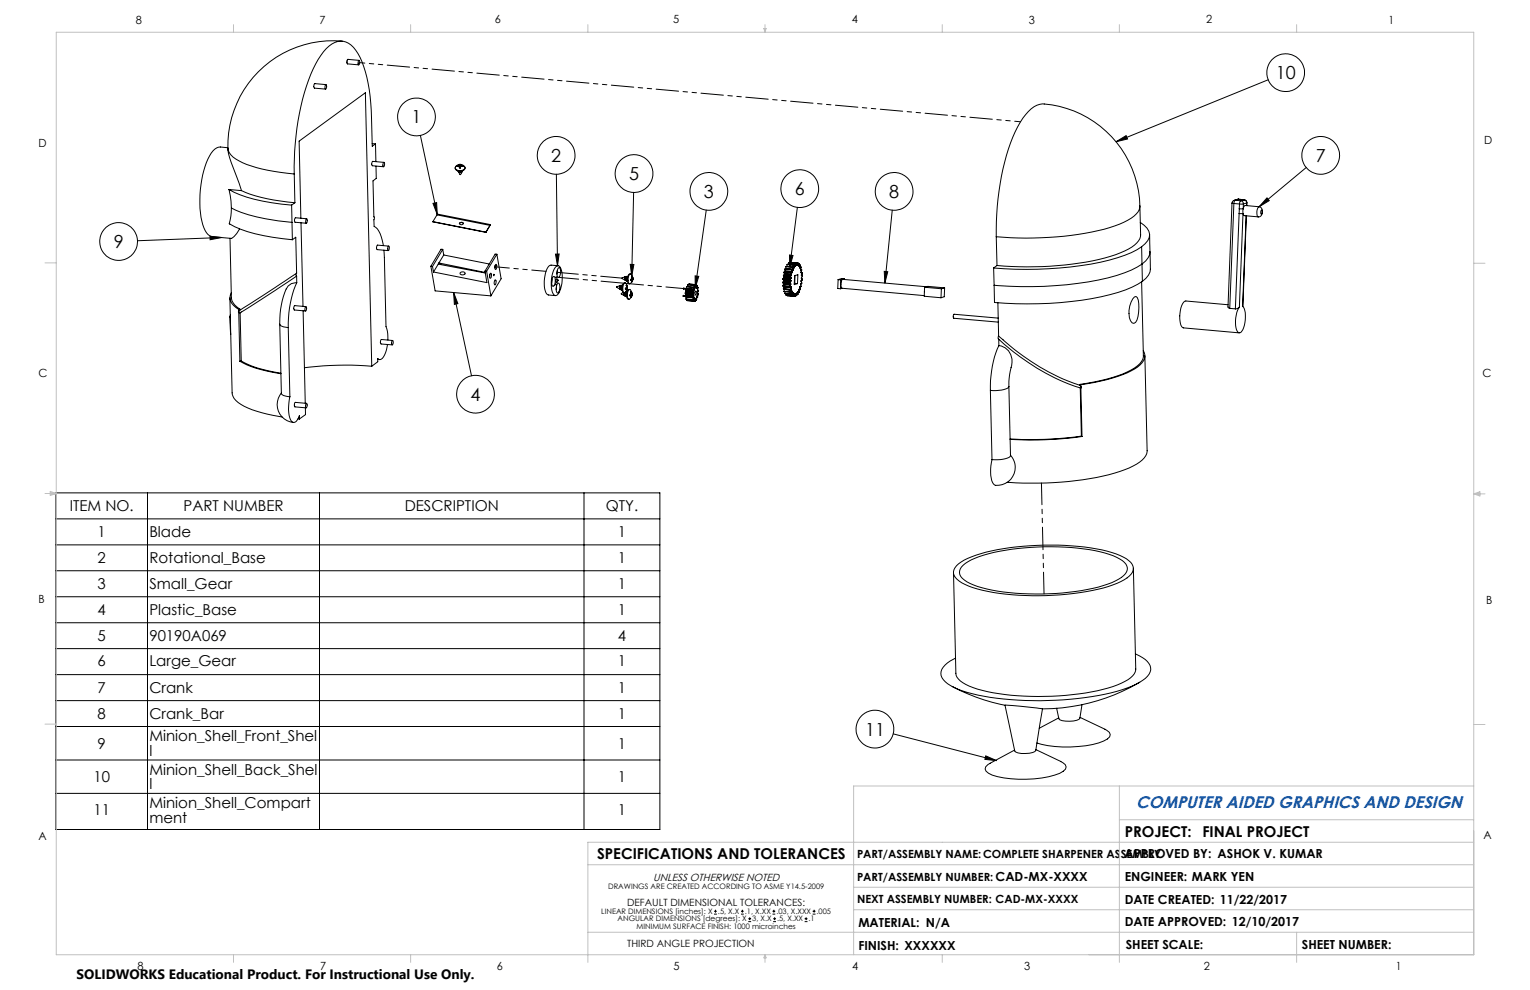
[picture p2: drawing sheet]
<svg xmlns="http://www.w3.org/2000/svg" width="432mm" height="279mm" viewBox="0 0 432 279" stroke-linecap="round" stroke-linejoin="round" font-family="sans-serif">
<g fill="none" stroke="#000" stroke-width=".28">
<path d="M96.6 11.6a29.7 29.7 0 0 0-32.3 30.2M101.2 17.2l.1-.1a.69 .69 0 0 1-.2 1.1zM101.4 17l-3.2-.2a1.04 1.04 0 0 0-.1 1.2l3.1 .3M91.9 23.9a.83 .83 0 0 1 0 1.3l-.2-.8zM92 23.9l-3.1-.3a1.04 1.04 0 0 0-.2 1.3l3.2 .3M118.6 38.2l4.8 22.3M357.9 22.5l-42.9 17.5M64.3 41.8l.5 2.7 3.4 9.3M64.3 41.7l-2.2-.2a3.9 3.9 0 0 0-3 2.5 29 29 0 0 0-1.6 20.3 3.4 3.4 0 0 0 2.4 2.5l5.3 .5a4.7 4.7 0 0 0 2.4-2.7M64.3 41.8v.2a4.9 4.9 0 0 0 3.2 3.4 42.9 42.9 0 0 0 15.5 3.7M64.6 53.5l.6 3.2 .1 2M64.6 53.5a43.2 43.2 0 0 0 17.7 4.4"/>
<path d="M64.6 53.5l3.6 .3M65.3 58.7a39.2 39.2 0 0 0 13.2 3.6l3.9 .5M65.3 58.7l-.1 2.3-.5 2.1a37 37 0 0 0 15 4.2l2.8 .4M68.2 53.8a44.8 44.8 0 0 0 15 3.4M82.3 57.9l.2 9.8M83 49.1l.2 8.1M83.2 57.2l-.9 .7M105 40.5l1 .1M106 40.6l-.9 .7-.3-8.1a40.5 40.5 0 0 0-3.8-18.1 5.4 5.4 0 0 0-5.7-3.4 9.6 9.6 0 0 0-5.5 5.1 61.6 61.6 0 0 0-6.7 28.1l-.1 4.2M106 40.6l.1 5M106.1 46.9l.1 3.4-.9 .7 .3 12.9a7.3 7.3 0 0 1 2.6 5.4M108.2 45.9l.1-.1a.72 .72 0 0 1-.1 1.2z"/>
<path d="M108.4 45.8l-3.2-.3a.92 .92 0 0 0-.1 1.3l3.1 .3M122.2 57.4l1-.2 .2 3.3zM128.4 47.4a1.53 1.53 0 0 0 1.4 .9 1.53 1.53 0 0 0 1.5-.9M128.8 46.7a1.47 1.47 0 0 1 2.4 .7 1.57 1.57 0 0 1-2.7-.1zM129 46.8v.2l.3-.1M129 46.8l.1 .1M129.1 46.9v.1M129.1 46.9h.1M129.2 48.2l.6 .2M129.3 46.7l-.3 .1M129.3 46.9l.3 .2M129.3 48.3l.3 .2 .8-.2-.6 .1"/>
<path d="M129.3 46.7v.2M129.4 48.4l.5 .3M129.5 48.4l.4 .1M129.6 46.6l-.3 .1M129.6 46.6v.2M129.6 46.8l-.2 .1M129.6 47.1v.3M129.6 47.1l.1 .3M129.7 46.5l-.1 .1M129.7 46.5l.1 .2M129.8 46.4h.2M129.8 46.4l-.1 .1"/>
<path d="M129.8 46.5h.2M129.8 46.7l-.2 .1M129.8 46.4v.3M129.9 48.5v.2M130 47.1l-.1 .3h-.3M130 47.1l-.1 .3M130 46.7l.1 .1M130 46.5l.1 .1M130 46.4v.1M130 46.5v.2M130.1 46.8l.3 .1M130.1 46.6l.3 .1"/>
<path d="M130.1 46.6v.2M130.2 48.4l-.3 .1M130.4 48.3l-.6 .1M130.4 46.9l-.4 .2M130.4 46.9l.2 .1M130.4 46.7l.3 .1M130.4 46.7v.2M130.5 48.2l-.6 .5M130.5 48.4l-.5 .9-.6-.8M130.5 46.9h.1M130.6 46.9v.1M130.7 46.8l-.1 .2"/>
<path d="M130.7 46.8l-.1 .1M157 49.2l.3 25.8M178.8 54.3l-.5 23.6M199.3 59.3l-3.1 21.9M225 58.5l-2.1 16.8M251.8 59.3l-2.1 20.6M315 40l2.8-1.7 .4 .9zM321.7 58.1a29.5 29.5 0 0 0-27.5-28.8 7.6 7.6 0 0 0-5.5 4 51.9 51.9 0 0 0-7 22.8l-.5 6.5v4.2M321.7 58.1l.2 8.2a5 5 0 0 1-3.4 4 54.5 54.5 0 0 1-20.1 4.7 97.7 97.7 0 0 1-17-.1M321.7 58.1a4.2 4.2 0 0 1-2.5 3.5 39.5 39.5 0 0 1-14.9 4.5 102.7 102.7 0 0 1-23.1 .7M347.7 57.3l-1.1 29.3 .5 .4M347.7 57.3l.5 .1"/>
<path d="M348.2 57.4l1.6 .2M348.2 57.4l-1.1 29.6M348.3 56.6l-.4 .2-.2 .5M348.6 56.5l-.4 .9M348.6 56.5l-.3 .1M348.6 56.5l1.6 .2M349.5 56.2l-.2 .1 .3-.1M349.5 56.2l-1.2 .4M349.5 56.2l1.6 .2M349.5 56.2h.1M349.6 56.2l1.5 .2M349.7 58.9h1.2"/>
<path d="M349.7 58.9v1.4M349.8 57.6h1.1M349.8 57.6l-.1 1.3M350.2 56.7a.86 .86 0 0 1 .7 .9M350.2 56.7l-.4 .9M350.9 58.9l-.1 1.4M350.9 57.6v1.3M351.1 56.4a.84 .84 0 0 1 .7 .9M351.1 56.4l-.9 .3M351.1 56.4h.1M351.1 56.4a.85 .85 0 0 1 .8 .9M351.8 57.3l-.9 .3"/>
<path d="M351.9 57.3v.7l-.1-.7M351.9 57.3h-.1M355.4 58.3a1.49 1.49 0 0 1 .9 1.6 1.49 1.49 0 0 1-1.2 1.3M355.4 58.3l-4-.3-.5 .9M355.4 58.3a2.25 2.25 0 0 0-.3 2.9M356 59.3a.64 .64 0 0 1-.1 1.1zM357.6 55.8l.6 .8-2.8 1.7zM368.7 47.3l-13.3 11M59.3 66.7l3.3 .3-3.3 .7zM62.6 67l-23.8 .9M64.9 67.2l.4 16.9a4.4 4.4 0 0 0 2.4 3.2M82.5 67.7l1-.7 .2 10.1"/>
<path d="M83.7 77.9l-15.6 10.2M83.7 77.1l-16.2 10.5M83.7 77.1l-.2 .5 .2 .3M83.7 77.9v1.9M83.7 79.8a3.1 3.1 0 0 0-3.3 2.7 24.6 24.6 0 0 0-1.4 9M83.7 79.8a30 30 0 0 0-2.3 12.7M84.9 61.6l-.5-21.8 18.7-13.6 1.8 77.2M84.9 62.9l.6 23.5M86.5 61.8a.69 .69 0 0 1-.2 1.1zM86.5 61.7l-3.1-.2a.98 .98 0 0 0-.1 1.2l3.1 .3M108.3 70.6l.6 21.6 .4 1.3 .2 2.5M109.6 69.5a.8 .8 0 0 1 0 1.2l-.2-.7z"/>
<path d="M109.7 69.5l-3.1-.3a1.02 1.02 0 0 0-.2 1.2l3.2 .3M121.6 75.1l1.2 7 15.7 1.4M121.6 75.1l.5 .1M122.1 75.2l.2 1.6M122.2 62.5l14.9 3.1M122.2 62.5l14.9 3M123.3 60.6l-1.1 1.9M123.3 60.6l15 3M123.3 60.6l.2-.2 14.9 3M123.7 74.5l13.2 2.5M123.7 74.5l-1.4 2.3M123.9 74.2l13 2.7"/>
<path d="M123.9 74.2l-.2 .3M124.3 74.3l.1 .3M125 70.4l-2.9 4.8M125 70.4l.2 1.6M125 70.4l-.5-.1-2.9 4.8M125.2 72l-1.3 2.2M125.2 72l12.9 2.5M129.8 62.9l.4-.2 .5 .2a.53 .53 0 0 1-.5 .5 .53 .53 0 0 1-.5-.4zM129.9 77a.75 .75 0 0 1 .7-.3 .75 .75 0 0 1 .6 .6 .76 .76 0 0 1-.7 .3 .76 .76 0 0 1-.6-.6zM130.8 63.1a.64 .64 0 0 0-1.2 0M136.9 76.5l.5 3.3-15.1-3M136.9 76.5l.4 .1"/>
<path d="M137.1 65.5v.1M137.3 76.6l1.2 6.9M138.3 77.5l-.1 .6M138.3 63.6l-1.2 1.9M138.4 77.1a.93 .93 0 0 1 0 1.4l-.2-.8zM138.4 63.4l-.1 .2M138.4 63.4l-1.3 2.2M139.6 79.1l.1-.1a.91 .91 0 0 1-.1 1.4l-.1-.5zM139.7 75v.6M139.8 74.7l.1-.1a1.02 1.02 0 0 1-.1 1.5l-.1-.6zM140.2 71.8l-2.9 4.8M140.2 71.8l-.5-.1-2.8 4.8"/>
<path d="M140.2 71.8l1.2 6.9-2.9 4.8M155.8 78.9l-.1 1M156.1 78.1l.3-.1a2.41 2.41 0 0 1-.3 2.8 2.46 2.46 0 0 1 0-2.7zM156.8 71.7h1l-.5 3.3zM157 75.2a.69 .69 0 0 1 1.1 .2 8.4 8.4 0 0 1-.9 7.9 .95 .95 0 0 1-1.3-.9 9 9 0 0 1 1.1-7.2zM157 78.1l-.1 .3zM157.1 78.7a.48 .48 0 0 1 .4 .4 .48 .48 0 0 1-.3 .6h-.2l-.1-.4zM157.3 76.4l-.1 1M157.5 75l-2-.2a2.42 2.42 0 0 0-1.5 2.2 8.3 8.3 0 0 0 .3 6l.5 .3 1.9 .1M157.6 79v.2zM157.6 75.6l.2-.1a2.02 2.02 0 0 1-.2 2.8 2.38 2.38 0 0 1 0-2.7zM176.3 79.8a1.9 1.9 0 0 0-.3 2.8"/>
<path d="M176.4 78.1l.2 .9M176.4 78.1l-.9 .4 1 .6M176.4 78.1v.5l.2 .5M176.5 78.2l-.2 .5 .3 .4M176.8 79.3h.1M176.8 78a.81 .81 0 0 0 0 1.3M177 78.2l-.1-.1a.77 .77 0 0 0 .1 1.2M177.1 78.2a.54 .54 0 0 0 0 .9M177.2 78l-.2 .9M177.8 77.3a1.94 1.94 0 0 0-.2 2.8M177.9 74.6h1l-.6 3.3zM178 79l.2 .1"/>
<path d="M178.2 79.1h.2v.4M178.3 78.9v.2M178.3 78.9l.3 .1M178.3 78.2h.1M178.3 79.5h.1M178.3 77.9v.7l-.3 .2v.3h.2M178.3 77.9l.1 .3M178.3 78.5h.1M178.3 78.4h.2M178.4 78.7l-.1 .2M178.4 79.2l.1 .1M178.4 78.7l.2 .1"/>
<path d="M178.4 78.2l.1 .2M178.5 79.3l-.1 .2M178.5 78.5v.2M178.5 78.7h.1M178.5 78.7h-.1M178.5 78.4l.1 .1M178.6 79l-.1 .3M178.6 78.7v.1M178.6 78.5v.2M178.6 78.8l-.4 .9-.6 .4M178.6 78.5l-.1-.5a.58 .58 0 0 0-.8-.5 2.39 2.39 0 0 0-.1 2.6M178.6 78.8v.2"/>
<path d="M178.6 78.5h-.2M196.2 77.9l1 .1-1 3.2zM220.9 79.7v.1M220.9 79.8l2.1 .3M220.9 79.7l2 .1M220.9 79.8l2 .2M221 78.7l.1-.2 2.1 .2M221 78.7v.1M221 78.8l.1 .2 2 .2M221 78.7l2 .1M221 78.8l2 .2M221.1 77.9l.1 .2"/>
<path d="M221.1 77.9l2 .1M221.1 77.7v.2M221.1 77.7l2.2 .1M221.1 77.7l2 .2M221.2 79.4l-.3 .3M221.2 79.4h.1M221.2 79.4l1.9 .2M221.2 79v.1M221.2 79.3v.1M221.2 79.1v.2M221.2 79.9v.2M221.2 79.3l2 .1"/>
<path d="M221.2 79.1l2 .2M221.2 78.1l2 .2M221.2 78.1h.1M221.3 76.9l.1 .4M221.3 78.4l-.1 .1M221.3 78.1v.1M221.3 78.2v.2M221.3 76.9l1.9 .2M221.3 78.4l1.9 .2M221.3 78.2l1.9 .2M221.3 76.8v.1M221.3 76.8l2.1 .1"/>
<path d="M221.4 77.3h.1M221.4 76.7l-.1 .1M221.4 77.4v.2M221.4 77.3v.1M221.4 77.4l2 .2M221.4 77.3l2 .2M221.5 76l.1 .5M221.5 76l2 .2M221.5 75.9v.1M221.5 75.9l2.3 .2M221.5 75.9l2 .2M221.6 76.5l2 .2"/>
<path d="M221.6 76.5h.1M221.6 76.6l-.1 .2M221.6 76.5v.1M221.6 76.6l2 .2M221.8 75.3l2 .1M221.8 75.3v.5M221.8 75.3l2 .2M221.8 75.8l2 .2M221.8 75.8h.1M221.9 75.8v.1M221.9 75.8l1.9 .2M222.1 74.7v.5"/>
<path d="M222.1 74.7l2.1 .1M222.1 74.7l2 .2M222.5 74.3l-.1 .3M222.5 74.3l2 .1M222.5 74.3l2 .2M222.8 72l1 .1-.9 3.2zM222.8 74v.3M222.8 74h.1M222.8 74l2.1 .2M222.9 80l.2 .1M222.9 79.8v.2M223 79l.1 .2"/>
<path d="M223 78.8v.2M223.1 78l.1 .3M223.1 79.6l-.2 .2M223.1 77.9v.1M223.1 79.6h.1M223.1 79.2l.1 .1M223.1 79.2h.1M223.2 79.4l-.1 .2M223.2 79.3v.1M223.2 78.7l-.2 .1M223.2 78.6v.1M223.2 78.3h.1"/>
<path d="M223.2 74.1l2 .1M223.2 78.4v.2M223.2 78.3v.1M223.2 77.1l.1 .4M223.3 77.8l-.2 .1M223.3 77.5h.1M223.4 77.6l-.1 .2M223.4 77.5v.1M223.5 77l-.2-.1-.1 .2M223.5 76.2l.1 .5M223.5 77h.1M223.5 76.1v.1"/>
<path d="M223.5 76.1l.2 .2M223.6 76.8l-.1 .2M223.6 76.7v.1M223.6 76.7h.1M223.7 76.3h.1M223.8 75.5v.5M223.8 76.1v.2M223.8 76v.1M223.8 75.4v.1M223.8 75.4l.2 .2M223.8 76h.1M223.9 75.4h.2"/>
<path d="M223.9 75.5h.2M223.9 75.6h.2M224 75.7h.1M224 75.6v.1M224.1 75.6l-.1 .1M224.1 75.4v.1M224.1 75.5v.1M224.1 74.9v.5M224.2 74.8l-.1 .1M224.2 74.8l.1 .3M224.3 77.8l.9-.3-.1 2.5-.9 .3zM224.3 75h.1"/>
<path d="M224.3 75.1h.1M224.3 75.2h.1M224.3 75.1v.1M224.3 80h-.1M224.3 80h.8M224.4 77.8l-.1 2.2M224.4 75.1l-.1 .1M224.4 75.1h.1M224.4 75v.1M224.5 74.5l-.1 .5M224.5 74.4v.1M224.5 74.4l.1 .4"/>
<path d="M224.6 74.9v.1M224.6 74.8v.1M224.6 74.8h.1M224.6 75h.1M224.6 74.9h.1M224.7 74.9l-.1 .1M224.7 74.8v.1M224.7 74.8h.1M224.9 74.2l-.2 .6M224.9 74.2v.5M224.9 74.8v.1M224.9 74.9h.1"/>
<path d="M224.9 74.7v.1M224.9 74.8l.1 .1M224.9 74.8h.1M224.9 74.7h.2M225 74.8v.1M225.1 74.7l-.1 .1M225.2 74.2l-.1 .5M225.2 74.2h.1M225.2 74.2v.6M225.2 74.8v.1M225.2 74.9h.2M225.2 74.4h.3"/>
<path d="M225.2 74.8h.2M225.4 74.8v.1M225.5 74.4l-.1 .4M225.5 74.4v.7M225.5 75.1l.1 .1M225.5 75.1h.1M225.6 74.8h.2M225.6 75.2h.1M225.6 75.1v.1M225.8 75.5v.1M225.8 75.6v.1M225.8 75.4v.1"/>
<path d="M225.8 75.6h.1M225.8 74.8l-.2 .3M225.8 74.8v.6M225.8 75.7h.1M225.8 75.4h.3M225.9 75.6l-.1 .1M226 76.1h.2M226 76.3h.1M226 76.2h.1M226.1 75.4l-.2 .2M226.1 75.4l-.1 .9M226.1 76.2l-.1 .1"/>
<path d="M226.1 76.9h.2M226.1 77h.1M226.1 77l.3-.1-.2 .6M226.1 79.2l.2 .7-.2 .1M226.1 79.2h.1M226.2 77.8h.1M226.2 77.8a.23 .23 0 0 1 .3 .1 .23 .23 0 0 1-.2 .3l-.1 .4M226.2 78.6v.1M226.2 77.5h.1M226.2 77.5v.3M226.2 78.7h.1M226.2 78.7l.2 .3-.3 .2"/>
<path d="M226.2 76.1l-.1 .1M226.2 76.1l-.1 .9M236.5 78.9l.8 .1M236.5 78.9l-.1 2.5 .8 .1M237.3 79v1.2M238.3 78.7l-.8-.1-1 .3M238.3 78.7l-1 .3M238.3 78.7v.2M249.6 76.6l.9 .1-.8 3.2zM280.4 75.6l.2 4.9M281.2 66.8l.2 8.1M281.4 74.9l-1 .7"/>
<path d="M321.8 62.8a4.2 4.2 0 0 1 2.5 4.2l-.4 .9-1.7 1.7M322.2 69.6a35.6 35.6 0 0 1-14.3 4.9 112.2 112.2 0 0 1-27.5 1.1M322.2 79.5l.5 20.9a4.4 4.4 0 0 1-2.5 3.5 40.7 40.7 0 0 1-15.4 4.6M322.2 69.6l.2 9.8M322.4 79.4a41.9 41.9 0 0 1-17.1 5.3 113.4 113.4 0 0 1-24.6 .7l-.1-4.9M324.4 66.2l.2 7.3a5.1 5.1 0 0 1-2.2 5.9M324.5 71.1a4.4 4.4 0 0 1-2.2 3.4 43.1 43.1 0 0 1-18.1 5.5 110.4 110.4 0 0 1-23.6 .5M349.7 60.3h1.1M349.7 60.3l-1 26.9M350.8 60.3l.3 .6 4 .3M350.8 60.3l-1 26.4M351.7 60.9l-1 25.6a5.5 5.5 0 0 1 .6 4.6l-.5 1.9a.96 .96 0 0 1-1.4 .8 7.4 7.4 0 0 1 .4-7.1"/>
<path d="M351.8 60.9l-1 25.6M64.9 84.1l.6 26.8a4.2 4.2 0 0 0 2.5 3.2 32.9 32.9 0 0 0 11.6 3.6M64.9 89.4l.2 5M64.9 89.4h.1M65 88.9l-.1 .5M65.3 82.7a2.98 2.98 0 0 0 1.3 4.1l.7 .5M67.3 88.2h.1M67.3 87.3l.1 .5M67.4 88.2l.4 .1M67.4 87.8l-.1 .4M67.4 87.8h.1M67.4 88.2l.3 13.8"/>
<path d="M67.6 87.6l-.2 .2M67.7 87.3l.1 .2M67.7 87.3h-.4M67.8 88.3l.3 13.6M68.1 88.1l-.3 .2M79 91.5l.4 19.6 .6 .5 1.8 .4M79 91.5l.6 .6 1.8 .4M81.4 92.5l.4 19.5M85.5 87.7l.6 26.1M86.3 86.5a.76 .76 0 0 1-.1 1.3l-.2-.5zM86.3 86.5l-3.1-.2a.92 .92 0 0 0-.1 1.2l3.1 .3M109.4 97.2l-.9 3a1.57 1.57 0 0 1-1.6 1.2l-.3-.2v.9l-1.7 1.3"/>
<path d="M110.7 96.1a.8 .8 0 0 1 0 1.2l-.2-.7zM110.8 96.1l-3.1-.3a.96 .96 0 0 0-.1 1.3l3.1 .2M128 82.5l5.1 23.5M128 82.6l1.2 3.1-1 .2zM156.8 80.2l.1 .2zM157.1 80.8l-.1 .9M157.4 80l.2-.1a2.02 2.02 0 0 1-.3 2.8 2.38 2.38 0 0 1 .1-2.7zM174.9 80.6l-.9 .5 1 .5M174.9 80.6l.2 .9M174.9 80.6v.6l.2 .4M175 80.7l-.2 .4 .3 .5M175.3 81.8h.1"/>
<path d="M175.3 80.5a.81 .81 0 0 0 0 1.3M175.4 80.7l-.1 .4 .3 .5M175.5 80.7l-.1-.2-.2 .2a.85 .85 0 0 0 .3 1.1M175.7 80.5l-.2 .9M176 82.6l-.7 .2v.2l1 .5M176.4 83.3l-.1-.8 .1 .8 .3 .4M176.4 83.4l-.3-.7a.56 .56 0 0 0 .3 .8M176.5 81.5l.2 .1M176.6 82.4h-.1M176.7 81.6l.1 .4M176.7 82.6v.5l.2 .4M176.7 82.5l.1 .1"/>
<path d="M176.7 82.5v-.1a.56 .56 0 0 0-.2 1l.3 .3M176.8 80.7h.2M176.8 81.4l-.1 .2M176.8 80.4h.1M176.8 81.4l.3 .1M176.8 80.4v.7l-.3 .2v.3h.2M176.8 80.4l.2 .3M176.8 82h.1M176.8 81l.3-.1zM176.8 81.7h.2M176.9 81.2l-.1 .2M176.9 81.2l.2 .1"/>
<path d="M177 82.3l-.2 1M177 80.7l.1 .2M177 81v.2M177 81.2h.1M177 81.2h-.1M177 81.7l-.2 .3M177.1 81.5l-.1 .2M177.1 80.9h.1M177.1 80.9l-.1-.4a.52 .52 0 0 0-.4-.5 .52 .52 0 0 0-.6 .3l-.2 1.3 .1 .8a.74 .74 0 0 0 .8 0 .74 .74 0 0 0 .3-.7l.1-.4M177.1 81.3v.2M177.1 81.2v.1M177.1 81v.2"/>
<path d="M177.1 80.9v.1M177.6 81.7a1.9 1.9 0 0 0-.3 2.8M177.8 83.4l.2 .1M178 83.5h.2v.4M178 83.3v.2M178 83.3h.4M178.1 82.3h.1M178.1 82.5h.2M178.1 83.9h.1M178.1 82.3v.7l-.3 .2v.3h.2M178.1 82.3l.2 .2M178.1 82.8l.1 .1"/>
<path d="M178.1 82.8h.2M178.2 83.1l-.2 .2M178.2 83.6h.1M178.2 83.1h.2M178.3 83.6l-.1 .3M178.3 82.5v.3M178.3 82.8v.2M178.3 83h.1M178.3 83l-.1 .1M178.3 82.8h.1M178.4 83.3l-.1 .3M178.4 83v.1"/>
<path d="M178.4 82.8v.2M178.4 82.8l-.1-.4a.58 .58 0 0 0-.9-.6 2.1 2.1 0 0 0 .1 2.7l.7-.6 .2-.8M178.4 83.1v.2M178.4 82.8l-.2 .1M193.4 82.7v.1M193.4 82.8l2.1 .3M193.4 82.7l2 .1M193.4 82.8l2 .2M193.4 83.6v.1M193.4 83.7l2 .2M193.4 83.6l2 .2M193.4 83.7h.1"/>
<path d="M193.5 81.8l.1 .3M193.5 83.4h-.7v.2l.6 .1M193.5 81.8l2 .2M193.5 81.7v.1M193.5 81.7l2.1 .1M193.5 81.7l2 .2M193.6 82.5l-.2 .2M193.6 83.3l-.2 .3M193.6 84.4l2 .2M193.6 82.5l2 .2M193.6 83.3l2 .1M193.6 82.5h.1"/>
<path d="M193.6 83.2l2 .2M193.6 83.2v.1M193.6 84.4l1.9 .2M193.6 82.9v.2M193.6 83.1v.1M193.6 82.1l2.1 .2M193.6 82.1h.1M193.6 82.9l2 .2M193.6 82.9h.1M193.6 83.1l2 .2M193.7 82.4l-.1 .1M193.7 82.2v.2"/>
<path d="M193.7 82.1v.1M193.7 82.2l-.2 .1 .1 .2M193.7 82.4l1.9 .2M193.7 82.2l2 .2M193.7 83.9l-.1 .5M193.7 83.9l2 .2M193.7 83.8l2 .2M193.7 83.8v.1M193.7 81l.1 .4M193.7 81h2.1M193.7 83.7v.1M193.7 81l2 .1"/>
<path d="M193.8 81.4l-.9-.1v.2l1 .1M193.8 81.4l2 .2M193.8 81.4l.1 .1M193.9 81.5v.1M193.9 81.6l1.9 .1M193.9 81.5l1.9 .1M193.9 84.5v.3M193.9 84.8l2 .2M193.9 84.8l1.9 .2M194.1 80.4v.5M194.1 80.4l2 .1M194.1 80.4l1.9 .1"/>
<path d="M194.5 80.2l-.1 .2M194.5 80.2l2 .2M194.5 80.2l1.9 .1M195.4 83l.1 .1M195.4 82.8v.2M195.4 83.8v.1M195.5 82l.2 .3M195.5 81.9v.1M195.5 81.9h.2M195.5 83.9h.2M195.5 84.6h.1M195.6 83.4l-.2 .4"/>
<path d="M195.6 83.4h.1M195.6 83v.1M195.6 82.7l-.2 .1M195.6 82.7h.1M195.6 83l-.1 .1M195.6 83.7h.1M195.6 83.8l-.2 .1M195.6 83.3v.1M195.6 83.1v.2M195.6 82.6v.1M195.6 83.7v.1M195.7 83.7v.2"/>
<path d="M195.7 82.4l-.1 .2M195.7 82.3v.1M195.7 84.1l-.2 .5M195.7 83.9v.1M195.7 81.9h.1M195.7 84v.1M195.7 81.9v.1M195.7 81.1l.1 .5M195.7 84.5h.2M195.8 81.9l-.1 .1M195.8 81l-.1 .1M195.8 81l.1 .4"/>
<path d="M195.8 84.4h.1M195.8 84.3h.1M195.8 84.2l-.2 .4M195.8 81.7v.2M195.8 81.6v.1M195.8 81.6h.1M195.8 81.1h.2M195.8 84.2h.1M195.8 85h.1M195.8 84.2l.1 .1M195.9 84.5l-.1 .5M195.9 81.1h.1"/>
<path d="M195.9 84.3v.1M195.9 84.4v.1M195.9 85l.3 .1M195.9 81.2h.1M195.9 81.4h.1M196 84.6l-.1 .4M196 84.6h.1M196 84.4l.1 .1M196 84.4v.1M196 81.2v.2M196 81.1v.1M196 80.5v.6"/>
<path d="M196 84.4h.1M196 84.5v.1M196 81.1h.1M196 84.5h.1M196.1 80.5h-.1M196.1 80.5l.1 .4M196.1 84.6l.1 .5M196.1 81.3l.4-.2a2.76 2.76 0 0 1-.2 3.2 2.09 2.09 0 0 1-.3-2.7zM196.1 84.5v.1M196.2 81h.1M196.2 80.9h.1M196.2 80.9v.1"/>
<path d="M196.3 81h-.1M196.3 82.2a.59 .59 0 0 1-.1 1zM196.3 84.7h.2M196.3 84.3l-.1 .8M196.3 80.9v.1M196.3 80.9h.1M196.3 84.3h.1M196.4 84.3h.1M196.4 84.2h.1M196.4 84.2l-.1 .1M196.4 84.3l.1 .4M196.4 80.3l-.1 .6"/>
<path d="M196.4 80.3l.1 .1M196.5 81.1h-.1a2.42 2.42 0 0 0-.3 3.2h.1M196.5 80.4v.5M196.5 80.9v.1M196.5 81h.1M196.5 80.9l.1 .1M196.5 80.5h.2M196.6 81h.1M196.6 83.8l.1 .1M196.7 83.9l.1 .1M196.7 81.2v.1M196.7 81.3v.1"/>
<path d="M196.7 81.1v.1M196.7 81.1h.3M196.7 81.4h.1M196.7 80.5l-.1 .5M196.7 80.5v.6M196.8 81.4h.1M196.8 83.5h.1M196.8 83.5v.5M196.8 84h-.2l-.1 .7M196.8 83.1h.1M196.8 81.7h.1M196.9 82h.1"/>
<path d="M196.9 81.9h.1M196.9 82.4h.1M196.9 82.7h.1M196.9 82h.2l-.2 .4M196.9 82.7l.2 .4h-.3M197 81.1l-.2 .3M197 81.1l-.2 .6M221 80.6v.2M221 80.8l2 .2M221 80.6l2 .2M221 80.8l2 .1M221.1 81.5v.1"/>
<path d="M221.1 81.5l2 .1M221.1 81.6l2 .2M221.1 81.6l2.3 .2M221.2 80.2l-.2 .4M221.2 80.2l1.9 .2M221.2 80.1v.1M221.2 80.1l2 .2M221.2 80.2h.1M221.2 81l-.1 .5M221.2 81l2 .2M221.3 80.8v.1M221.3 80.9v.1"/>
<path d="M221.3 82.2l2 .3M221.3 80.9l1.9 .2M221.3 81l1.9 .1M221.3 81h-.1M221.3 82.2l1.9 .2M221.4 81.7l-.1 .5M221.4 81.7l1.9 .2M221.4 81.7h.1M221.4 81.6v.1M221.5 82.8l2 .2M221.6 82.3l-.1 .5M221.8 82.9v.3"/>
<path d="M221.8 83.2l2 .2M222.1 83.3v.1M222.1 83.4l2.1 .2M222.1 83.4l2 .2M223 80.8v.1M223.1 81.6v.2M223.1 80.1h.1M223.1 80.4l-.1 .4M223.1 80.4h.1M223.2 80.3l-.1 .1M223.2 80.1v.2M223.2 81.2l-.1 .4"/>
<path d="M223.2 80.9v.2M223.2 80.9h.1M223.2 80.9h-.2M223.2 81.7h.2M223.2 81.1h.1M223.2 82.4l.1 .1M223.2 81.1v.1M223.3 81.6h.1M223.3 81.6l-.2 .2M223.3 81.9l-.1 .5M223.3 81.6l.1 .1M223.4 81.7v.1"/>
<path d="M223.4 81.8l-.1 .1M223.4 82.4h.2M223.4 82.3h.2M223.5 83h.1M223.5 82.2h.1M223.5 82.2l.1 .1M223.5 82.2l-.2 .3M223.6 82.4l-.1 .6M223.6 82.3v.1M223.6 82.4h.1M223.7 82.8h.1M223.7 82.7l-.2 .3"/>
<path d="M223.7 82.7h.1M223.7 82.6l.1 .1M223.7 82.6h.1M223.8 83.4h.1M223.8 82.8v.6M223.8 82.7v.1M223.8 82.8h.1M223.9 83.1h.2M224 83l-.2 .4M224 82.9v.1M224 82.9h.1M224 83h.1"/>
<path d="M224.1 83.6h.1M224.1 83.1v.5M224.1 82.9v.1M224.1 83v.1M224.2 83.6h.3M224.3 83.1l-.1 .5M224.3 83.1h.1M224.4 83.1l.1 .5M224.4 83.1h.1M224.5 83.6h.1M224.6 83.4h.2M224.6 82.9v.1"/>
<path d="M224.6 83l-.1 .6M224.6 83h.1M224.6 82.9h.1M224.7 83l.1 .4M224.7 82.9h.1M224.7 82.9h-.1M224.7 82.9v.1M224.9 83.4h.1M224.9 82.7v.7M224.9 83h.3M224.9 82.7h.1M225 82.6v.1"/>
<path d="M225 82.6l-.1 .1M225 82.7l.2 .3M225 82.7h.1M225.2 82.4v.6M225.2 82.4l.3 .1M225.3 82.2h.1M225.3 82.2l-.1 .2M225.4 82.2l.1 .3M225.4 82.2h.1M225.5 81.7v.8M225.5 81.7l.3 .1M225.6 81.6h.1"/>
<path d="M225.6 81.6l-.1 .1M225.8 81.2v.6l-.2-.2M225.8 81.1v.1M225.8 80.9h.1M225.8 80.9v.2M225.8 80.9l.2 .1M226 80.1v.3a.22 .22 0 0 1 .2 .3 .22 .22 0 0 1-.4 .2M226 80.1h.1M226 80h.1M226 80v.1M237.3 80.2l.3 1.2 23.2 2M237.3 80.2v-.2a1.04 1.04 0 0 1 .6-1.2l23.5 2.1"/>
<path d="M237.3 80.2l-.1 1.3M237.7 81.4l-.5 .1M260.9 81.1l4.8 .4M260.9 81.1l1-.3 4.7 .4M260.9 81.1l-.1 2.5 4.8 .4M265.7 81.5l-.1 2.5M266.6 81.2l-.9 .3M266.6 81.2l-.1 2.5-.9 .3M281.6 85.4l.2 9.5M281.7 89.8l-12.4-1.1-.3 .5 .2 .6 12.5 1.1M281.8 95.6a59.5 59.5 0 0 0 23.2 13.9v-.1M281.8 94.9a66.2 66.2 0 0 0 23 13.9"/>
<path d="M281.8 94.9v.8M281.9 95.7v1.8M281.9 97.5a4.7 4.7 0 0 1 3.3 6.7l-.4 2.7-.1 2.2M281.9 97.5a28.6 28.6 0 0 0-2.4 12.7M320.1 83.8l.5-.1a3.5 3.5 0 0 1 .8 3.2 7.5 7.5 0 0 1-.9 4.1l-.5 .3a2.4 2.4 0 0 1-1.4-2.8 6.7 6.7 0 0 1 1.5-4.7zM322.7 99a2.89 2.89 0 0 1-1 4 29.5 29.5 0 0 1-12.9 4.9l-3.8 .7M346.6 86l-12-1.1a4.7 4.7 0 0 0-1.6 4.2l.1 2.1a1.46 1.46 0 0 0 .9 1.3l15.7 1.4M347.1 87l1.6 .2M349.8 86.7l-1.1 .5M67.7 102a31.6 31.6 0 0 0 11.6 3.5M68.1 101.9a31 31 0 0 0 11.2 3.4M68.1 101.9l-.4 .1"/>
<path d="M79.4 110.9a5.1 5.1 0 0 0 3.5 8.3M81.8 112a9.9 9.9 0 0 0 .5 6.9 .83 .83 0 0 0 1.3 .1l.9-1.7v1M84.1 118.2l.4 .1M86.2 115.1v1.9l-1.7 1.3M86.4 113.8a.83 .83 0 0 1 0 1.3l-.2-.7zM86.5 113.8l-3.1-.2a.98 .98 0 0 0-.1 1.2l3.1 .3M104.9 103.4a90.8 90.8 0 0 0-19 .4M106.6 101.4l.5 .1M279.5 110.2l.5 19.5M284.7 109.1l.5 19.5a4.1 4.1 0 0 1-3.7 1.2l-1.5-.1M284.7 109.1a4.1 4.1 0 0 1-3.6 1.1h-1.6M304.8 108.8l.2 .2"/>
<path d="M304.8 108.5v.3M304.8 108.5l.2 .1M304.9 109.5l.3 13.6M305 108.6l.1 .9M305 109.4l.1 .1M305 109.4l.4 13.8M323.1 100.4l.6 26.8a4.5 4.5 0 0 1-2.9 3.8 50.5 50.5 0 0 1-19.2 4.9 111.3 111.3 0 0 1-17.3 .2M15.8 139.1h170.4v95h-170.4zM41.6 139.1v95M90.2 139.1v95M164.8 139.1v95M285.2 128.4a5.1 5.1 0 0 1 .7 5.9 5.1 5.1 0 0 1-5.2 2.6 7.1 7.1 0 0 1-.9-6.3l.2-.9"/>
<path d="M305.2 123.1a102.7 102.7 0 0 1-20.2 .8M305.2 123.1l.2 .1M305.4 123.2a102.5 102.5 0 0 1-20.3 .8M15.8 153.8h170.4M15.8 146.4h170.4M269.9 159.7a18.4 18.4 0 0 1 8.4-3.9 79.9 79.9 0 0 1 34.1-.3 12.3 12.3 0 0 1 7.1 3.7 2.44 2.44 0 0 1-.8 3.4 26.2 26.2 0 0 1-12.1 4.4 77.7 77.7 0 0 1-30.7-.8 10.1 10.1 0 0 1-6.6-3.8 2.4 2.4 0 0 1 .6-2.7zM271.8 159.5a24.9 24.9 0 0 1 12-4.2 72.6 72.6 0 0 1 28 .8 9.2 9.2 0 0 1 6.2 3.7 2.75 2.75 0 0 1-1.5 3.1 33.7 33.7 0 0 1-14.8 4.2 64 64 0 0 1-26.9-2l-1.9-.9a2.92 2.92 0 0 1-1.9-3.6zM15.8 161.1h170.4M15.8 168.4h170.4M15.8 175.8h170.4M319.9 160.4l.6 28.4a3.7 3.7 0 0 1-2.1 3 43.5 43.5 0 0 1-17.6 4.5 70 70 0 0 1-26.2-2.2l-2-.9a4.3 4.3 0 0 1-2.8-3.2l-.7-28.4M15.8 183.1h170.4"/>
<path d="M15.8 190.4h170.4M15.8 197.7h170.4M268.7 193.7a54.1 54.1 0 0 0 15.1 5.4M305.4 198.9l-.7 3.8a3.3 3.3 0 0 1-2.9 .9 3.5 3.5 0 0 1-3-.8l-.6-2.9M320.4 184.5a6.4 6.4 0 0 1 4.3 4 3.9 3.9 0 0 1-2.2 3.5 38.9 38.9 0 0 1-16.3 4.9 89.5 89.5 0 0 1-33.3-1.5 11.9 11.9 0 0 1-7-4.1 3.2 3.2 0 0 1 1.5-4.2l2.3-1.4M321.7 192.5a54.4 54.4 0 0 1-27.6 7.6M15.8 205h170.4M15.8 214.5h170.4M252.1 207.1l29.2 7.6M278.2 213.3l3.1 1.4-3.3-.4zM286.3 211.7l-7.5 4.1-.6 .6-.2 .6a4 4 0 0 0 3.5 2.2 33.6 33.6 0 0 0 17.5-.9l1.7-1.2a1.6 1.6 0 0 0-1.4-2.2M292.3 211.8a3.3 3.3 0 0 1-2.9 .9 3.5 3.5 0 0 1-3-.8l-2.7-12.9 10.5 1.1-1.9 11.7"/>
<path d="M292.3 211.6l7.1 3.3M298.8 202.6l-5.5 2.9M304.8 202.5l7.1 3.3M311.8 205.8a1.61 1.61 0 0 1 1.4 2.2 14.1 14.1 0 0 1-8.9 2.7 30.7 30.7 0 0 1-11.7-1M15.8 223.9h170.4M201.5 258h.8M201.5 257.2h.8M201.9 256.8v.8M209.1 258h.8M209.1 257.2h.8M209.5 256.8v.8M211.2 259.3h.8"/>
<path d="M211.6 258.9v.8M218 258h.8M218 257.2h.8M218.2 259.3h.8M218.4 256.8v.8M218.6 258.9v.8M227.1 259.3h.8M227.5 258.9v.8M229.3 258h.9M229.3 257.2h.9M229.8 256.8v.8M211.2 260.1h.8"/>
<path d="M218.2 260.1h.8M227.1 260.1h.8"/>
<circle cx="117.5" cy="33" r="5.3"/>
<circle cx="362.9" cy="20.5" r="5.3"/>
<circle cx="157" cy="43.8" r="5.3"/>
<circle cx="178.9" cy="49" r="5.3"/>
<circle cx="200" cy="54" r="5.3"/>
<circle cx="225.7" cy="53.2" r="5.3"/>
<circle cx="252.4" cy="54" r="5.3"/>
<circle cx="372.7" cy="43.8" r="5.3"/>
<circle cx="33.5" cy="68.2" r="5.3"/>
<circle cx="139.4" cy="77.7" r=".17"/>
<circle cx="134.2" cy="111.3" r="5.3"/>
<circle cx="246.9" cy="205.8" r="5.3"/>
</g>
<g fill="none" stroke="#c0c0c0" stroke-width=".28">
<path d="M15.9 9.1h400v260.4h-400zM65.9 6.9v2.2M115.9 6.9v2.2M165.9 6.9v2.2M215.6 8h.6l-.3 1.1zM215.7 8l.2 1.1M215.9 6.9v2.2M216 8l-.1 1.1M265.9 6.9v2.2M315.9 6.9v2.2M365.9 6.9v2.2M12.7 74.2h3.2"/>
<path d="M415.9 74.3h3.2M12.7 139.3h3.2M14.2 139.1l1.7 .2M14.2 138.7l1.7 .6-1.7 .5zM15.9 139.3l-1.7 .3M415.9 139.4h3.2M415.9 139.4l1.8-.6v1.2zM415.9 139.4l1.8 .3M417.7 139.2l-1.8 .2M12.7 204.4h3.2M415.9 204.5h3.2M315.9 221.8v49.8"/>
<path d="M315.9 231.4h100M415.9 221.8h-175v47.7M415.9 237.7h-250v33.9M165.9 244.1h250M240.9 250.4h175M240.9 256.8h175M65.9 269.5v2.1M115.9 269.5v2.1M165.9 263.1h250M215.9 269.5v2.1M215.9 269.5l.3 .8h-.6zM265.9 269.5v2.1"/>
<path d="M365.9 263.1v8.5"/>
</g>
<path d="M122.2 57.4l1-.2 .2 3.3zM128 82.5l1.2 3.2-1 .2zM156.8 71.7h1l-.5 3.3zM177.9 74.6h1l-.6 3.3zM196.2 77.9l1 .1-1 3.2zM222.8 72l1 .1-.9 3.2zM249.6 76.6l.9 .1-.8 3.2zM315 40l2.8-1.7 .4 .9zM357.6 55.8l.6 .8-2.8 1.7zM278.2 213.3l3.1 1.4-3.3-.4zM59.3 66.7l3.3 .3-3.3 .7z" fill="#000"/>
<path d="M98.2 16.8a1 1 0 0 0-.1 1.2M139.7 75.6l.1-.5M139.8 75.1v-.1M176 79.9l-19.1-1.7" fill="none" stroke="#000" stroke-width=".28" stroke-dasharray="6.3 1.3 1.3 1.3 1.3 1.3"/>
<path d="M192.9 81.4l-16.2-1.4" fill="none" stroke="#000" stroke-width=".28" stroke-dasharray="6.3 1.3 1.3 1.3 1.3 1.3" stroke-dashoffset="1.4"/>
<path d="M294.7 167.6l-.8-31.3" fill="none" stroke="#000" stroke-width=".28" stroke-dasharray="6.3 1.3 1.3 1.3 1.3 1.3" stroke-dashoffset=".2"/>
<path d="M175.5 78.5l-18.3-1.6" fill="none" stroke="#000" stroke-width=".28" stroke-dasharray="6.3 1.3 1.3 1.3 1.3 1.3" stroke-dashoffset=".3"/>
<path d="M154.1 76.6l-14.4-1.3" fill="none" stroke="#000" stroke-width=".28" stroke-dasharray="6.3 1.3 1.3 1.3 1.3 1.3" stroke-dashoffset="2.3"/>
<path d="M101.3 17.7l186.7 16.7" fill="none" stroke="#000" stroke-width=".28" stroke-dasharray="6.3 1.3 1.3 1.3 1.3 1.3" stroke-dashoffset="4.7"/>
<g font-size="5.1">
<text x="360.1" y="22.3">10</text>
<text x="116.1" y="34.8">1</text>
<text x="155.6" y="45.7">2</text>
<text x="371.3" y="45.7">7</text>
<text x="177.6" y="50.8">5</text>
<text x="198.7" y="55.8">3</text>
<text x="224.3" y="55">6</text>
<text x="251" y="55.8">8</text>
<text x="32.1" y="70">9</text>
<text x="132.8" y="113.1">4</text>
<text x="244.1" y="207.6">11</text>
</g>
<text font-size="4.7" fill="#024da8" x="320.6" y="228">COMPUTER AIDED GRAPHICS AND DESIGN</text>
<g font-size="4.2">
<text x="19.7" y="144.3">ITEM NO.</text>
<text x="51.8" y="144.3">PART NUMBER</text>
<text x="114.2" y="144.3">DESCRIPTION</text>
<text x="171" y="144.3">QTY.</text>
<text x="27.5" y="151.6">1</text>
<text x="42.2" y="151.6">Blade</text>
<text x="174.4" y="151.6">1</text>
<text x="27.5" y="158.9">2</text>
<text x="42.2" y="158.9">Rotational_Base</text>
<text x="174.4" y="158.9">1</text>
<text x="27.5" y="166.3">3</text>
<text x="42.2" y="166.3">Small_Gear</text>
<text x="174.4" y="166.3">1</text>
<text x="27.5" y="173.6">4</text>
<text x="42.2" y="173.6">Plastic_Base</text>
<text x="174.4" y="173.6">1</text>
<text x="27.5" y="180.9">5</text>
<text x="42.2" y="180.9">90190A069</text>
<text x="174.4" y="180.9">4</text>
<text x="27.5" y="187.9">6</text>
<text x="42.2" y="187.9">Large_Gear</text>
<text x="174.4" y="187.9">1</text>
<text x="27.5" y="195.6">7</text>
<text x="42.2" y="195.6">Crank</text>
<text x="174.4" y="195.6">1</text>
<text x="27.5" y="202.9">8</text>
<text x="42.2" y="202.9">Crank_Bar</text>
<text x="174.4" y="202.9">1</text>
<text x="42.2" y="209.2">Minion_Shell_Front_Shel</text>
<text x="27.5" y="211.3">9</text>
<text x="42.2" y="213.3">l</text>
<text x="174.4" y="211.3">1</text>
<text x="26.4" y="220.7">10</text>
<text x="42.2" y="218.6">Minion_Shell_Back_Shel</text>
<text x="174.4" y="220.7">1</text>
<text x="42.2" y="222.8">l</text>
<text x="26.4" y="230.1">11</text>
<text x="42.2" y="228.1">Minion_Shell_Compart</text>
<text x="42.2" y="232.2">ment</text>
<text x="174.4" y="230.1">1</text>
<text x="317.4" y="236.3">PROJECT:</text>
<text x="339.3" y="236.3">FINAL PROJECT</text>
<text x="168.5" y="242.4">SPECIFICATIONS AND TOLERANCES</text>
</g>
<text font-size="3.8" x="21.6" y="276.3">SOLIDWORKS Educational Product. For Instructional Use Only.</text>
<g font-size="3.5">
<text x="317.4" y="242.2">APPROVED BY: ASHOK V. KUMAR</text>
<text x="317.4" y="248.5">ENGINEER: MARK YEN</text>
<text x="317.4" y="255.3">DATE CREATED: 11/22/2017</text>
<text x="242.3" y="261.6">MATERIAL: N/A</text>
<text x="317.4" y="261.4">DATE APPROVED: 12/10/2017</text>
<text x="242.3" y="268.1">FINISH: XXXXXX</text>
<text x="317.7" y="267.8">SHEET SCALE:</text>
<text x="367.4" y="267.8">SHEET NUMBER:</text>
</g>
<g font-size="3.2">
<text x="38.3" y="6.7">8</text>
<text x="90.2" y="6.7">7</text>
<text x="139.7" y="6.5">6</text>
<text x="190" y="6.5">5</text>
<text x="240.4" y="6.5">4</text>
<text x="290.4" y="6.7">3</text>
<text x="340.4" y="6.5">2</text>
<text x="391.9" y="6.7">1</text>
<text x="10.9" y="41.6">D</text>
<text x="418.9" y="40.7">D</text>
<text x="10.9" y="106.3">C</text>
<text x="418.4" y="106.4">C</text>
<text x="10.8" y="170.2">B</text>
<text x="419.4" y="170.6">B</text>
<text x="10.8" y="237.2">A</text>
<text x="418.6" y="236.8">A</text>
<text x="241.9" y="242.2">PART/ASSEMBLY NAME:COMPLETE SHARPENER ASSEMBLY</text>
<text x="241.9" y="248.5">PART/ASSEMBLY NUMBER: CAD-MX-XXXX</text>
<text x="241.9" y="254.8">NEXT ASSEMBLY NUMBER: CAD-MX-XXXX</text>
<text x="38.8" y="273.8">8</text>
<text x="90.4" y="273.8">7</text>
<text x="140.2" y="273.8">6</text>
<text x="190.1" y="273.9">5</text>
<text x="240.5" y="273.8">4</text>
<text x="289" y="273.9">3</text>
<text x="339.8" y="273.9">2</text>
<text x="394" y="273.9">1</text>
</g>
<text font-size="2.9" x="184.4" y="248.6">UNLESS OTHERWISE NOTED</text>
<g font-size="2.8">
<text x="177" y="255.7">DEFAULT DIMENSIONAL TOLERANCES:</text>
<text x="177" y="267.1">THIRD ANGLE PROJECTION</text>
</g>
<g font-size="2.1">
<text x="171.6" y="250.9">DRAWINGS ARE CREATED ACCORDING TO ASME Y14.5-2009</text>
<text x="169.7" y="257.9">LINEAR DIMENSIONS [inches]: X</text>
<text x="202.6" y="257.9">.5, X.X</text>
<text x="210.2" y="257.9">.1, X.XX</text>
<text x="219.1" y="257.9">.03, X.XXX</text>
<text x="230.5" y="257.9">.005</text>
<text x="174.3" y="260.1">ANGULAR DIMENSIONS [degrees]: X</text>
<text x="179.7" y="262.2">MINIMUM SURFACE FINISH: 1000 microinches</text>
<text x="212.3" y="260.1">3, X.X</text>
<text x="219.3" y="260.1">.5, X.XX</text>
<text x="228.2" y="260.1">.1</text>
</g>
</svg>
